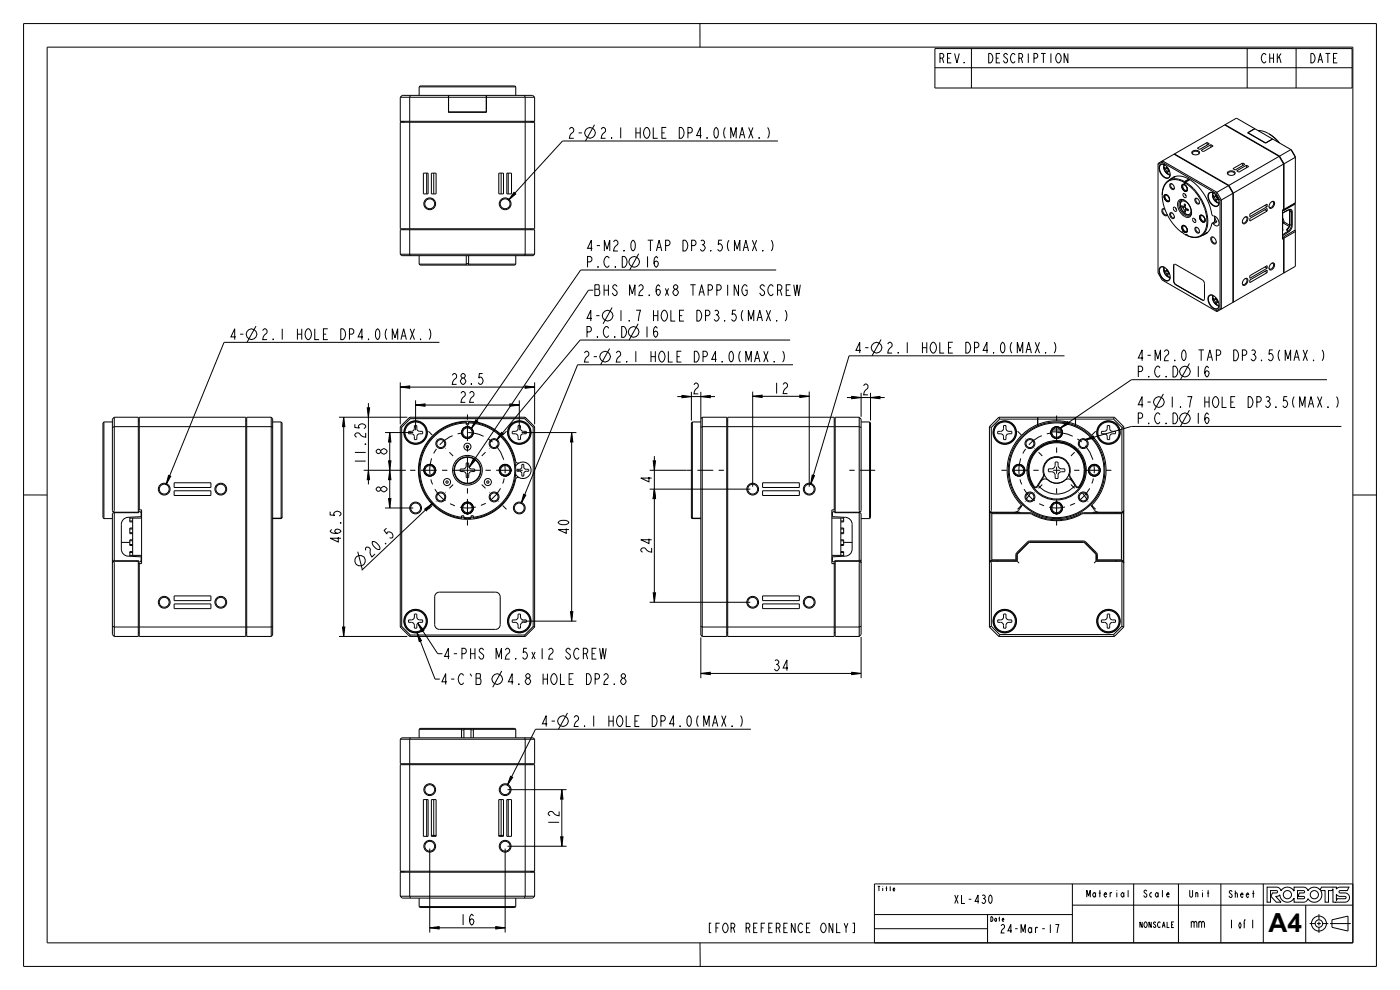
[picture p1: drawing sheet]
<svg xmlns="http://www.w3.org/2000/svg" width="297mm" height="210mm" viewBox="0 0 297 210" stroke-linecap="round" stroke-linejoin="round" font-family="sans-serif">
<g fill="none" stroke="#000" stroke-width=".21">
<path d="M5 5h287v200h-287zM10 10h277v190h-277zM148.5 4.9v5.1M198.3 10.3h88.5v8.4h-88.5zM198.3 14.4h88.5M206.1 10.3v8.4M264.6 10.3v8.4M275 10.3v8.4M84.9 20.6v5.1h28.5v-5.1M84.9 25.9h28.5v22.6h-28.5zM84.9 20.6l.4-.4h9.8v3.6h8.1v-3.6h9.8l.4 .4M84.9 20.6h10.2"/>
<path d="M85 25.7v.2M85 25.8h.7M85.7 25.7v.2M86.9 25.9v22.6M87.1 20.2l-.2 .4v5.1M89.8 36.7h1v4.4h-1zM90.5 36.7v4.4M91.5 36.7h1v4.4h-1zM92 36.7v4.4M95.1 22.9h.1M95.1 22.5h.1M95.1 22h.1"/>
<path d="M95.1 21.9h.1M103.2 23.7v.1M103.2 22.9h.1M103.2 22.5h.1M103.2 22h.1M103.2 21.9h.1M103.2 20.6h10.2M105.8 36.7h1v4.4h-1zM106.3 36.7v4.4M107.5 36.7h1v4.4h-1zM107.8 36.7v4.4M111.2 20.2l.2 .4v5.1"/>
<path d="M111.4 25.9v22.6M112.6 25.8h.7M112.6 25.7v.2M113.3 25.7v.2M126.1 26.5l-1.9 3.4M165 29.9h-45.7l-11.4 12.6M245.7 34.7l16.6-9.6 3.9 2.2-1.5 .9 3.8 2.2 1.5-.9 4 2.3 .8 1.4v23.3l-16.6 9.6-11.7-6.7-.8-1.5zM246.5 34.4l.1-.3 11.6 6.7M246.5 34.4l-.8 .5M246.5 34.4l11.5 6.6M247.1 35l-.7-.2-.4 .4v.7l.3 .9 .6 .6 .6 .3 .5-.1 .2-.6M247.1 35l.8 .8 .3 1.1"/>
<path d="M247.1 35l-.7-.2-.4 .4-.1 .7 .3 .9 .6 .7 .7 .3 .5-.2 .2-.6M248 38.2l.7-.2 .8-.1 1.8 .6M248 38.2l-.6 .5-.5 .7-.3 2M248.2 36.9v.1M248.2 37h.1M248.3 38.1l1-.7a5.1 5.1 0 0 1 4.8 2.1 14.6 14.6 0 0 1 3.1 6.2l.9 .5 .5 1-.1 .5-.3 .2-.4-.1-.4-.3M248.6 39l-.3 .2 .1 .5 .4 .3 .3-.1M248.6 39h.1M248.6 39l.4 .4 .1 .5M248.6 39h-.2l-.2 .1 .1 .7 .5 .4 .2-.1 .1-.2M249.1 32.7l11.5 6.7M249.1 39.8v.1"/>
<path d="M249.2 32.7l11.5 6.6M249.2 37.5l-.2 .1M249.4 37.4l-1.4 .8M251.2 38.7l-1.8-.6h-.8l-.6 .3-.7 .5-.4 .7-.3 1.8M251.2 38.7v.2M251.3 38.5l-.1 .2M251.3 38.8l-.1 .1M251.3 38.6v.2M251.3 38.8l.1 .1M251.3 38.6l.2 .1M251.4 38.8l1.9 1.6a11.4 11.4 0 0 1 2.2 3.8M251.4 38.8v.2l-.2-.1"/>
<path d="M251.5 38.6l1.4 1.1 1.2 1.4 1.1 1.8 .7 1.8 .3 1.7-.1 1.6-.5 1.3-.8 .8M251.5 38.6l-.1 .2M252.2 38l-.9 .5M252.3 38.1l-1 .5M252.4 38.1l-.9 .5M252.9 32.1l.5-.2h.5l.5 .2 .1 .3-.4 .4h-.7l-.5-.3zM254 31.4l2.1-1.2 .5 .3-2.1 1.2zM254.2 32.7l.2-.2-.1-.2-.7-.2-.6 .2v.2l.1 .2M254.8 31.9l2.1-1.2 .5 .3-2.1 1.2zM256.1 30.2v.6M256.9 30.7v.5M259.8 26.5l11.6 6.7"/>
<path d="M259.9 26.4l11.6 6.7M260.5 36.5l.4-.2h.6l.4 .2 .1 .3-.4 .3-.7 .1-.5-.3zM260.6 39.4l-2.4 1.4M260.6 39.4l1 1.6M260.7 39.3l.9 1.7M261.6 35.8l2-1.2 .5 .3-2.1 1.2zM261.8 37.1l.1-.2-.1-.3-.6-.2-.6 .3-.1 .2 .2 .2M262.4 36.2l2-1.2 .5 .3-2.1 1.2zM263.6 34.6v.5M264.4 35v.6M264.7 28.1v.1M268.5 30.3h.1"/>
<path d="M271.4 33.2l-10.7 6.1M271.4 33.2l.9 1.6M271.5 33.1l2.4-1.4 .9 1.7-2.4 1.3M271.5 33.1l.9 1.6M272.3 34.8l-10.7 6.2M272.3 34.8v9.6l-.2 .1v6.3l.2-.2M272.4 34.7v9.7M84.9 53.9v-5.2h28.5v5.2M84.9 53.9l.3 .3h27.9l.3-.3M84.9 53.9h28.5M85.7 48.5v.2M86.9 48.7v5.2l.1 .3"/>
<path d="M88.9 56l.2 .2h20.1l.2-.2M88.9 56h10M88.9 54.2v1.8M98.9 54.2v2M98.9 55.9h.5M99.4 54.2v2M99.4 56h10M109 40.8l.4 .3-1.5 1.4zM109.4 54.2v1.8M111.4 48.7v5.2l-.1 .3M112.6 48.5v.2M135.5 53.8l-1.9 3.5"/>
<path d="M164.7 57.3h-41.5l-23.2 33.5M246.6 41.4a10.6 10.6 0 0 0 4.1 7.9M247.1 56.7l-.7-.1-.4 .4v.7l.3 .8 .6 .7 .6 .3 .5-.1 .2-.6M247.1 56.7h.1M247.1 56.7l-.7-.1-.4 .3-.1 .8 .3 .8 .6 .8 .7 .3 .5-.2 .2-.6M247.1 44.4l-.4 .1 .1 .6 .4 .5 .4-.1M247.1 56.7v.1M247.1 56.8l.8 .8 .3 1.1M247.1 44.4l-.3-.1-.2 .1v.7l.5 .6 .3 .1 .2-.3M248.2 58.7v.1M248.6 45.2l-.3 .2 .2 .5 .3 .3 .3-.2M248.6 45.2h.1"/>
<path d="M248.6 45.2l.4 .3 .1 .5M248.6 45.2l-.2-.1-.2 .2 .1 .6 .5 .5 .2-.1 .1-.3M249 59.6l.1 .5 .3 .3M249 56.4v3.2M249 44h.2l.3 .2v.6l-.5-.2zM249 59.6l.2 .4 .3 .4M249 56.4h.1M249 59.6h.1M249.1 56.1l-.1 .3M249.1 56.1h.3l5.9 3.4 .2 .6v3.3l-.1 .3M249.1 56.1h.1M249.1 46h.1"/>
<path d="M249.4 44.1l.2 .3M250.9 49.3v.2l.8 .4M250.9 49.3h-.2M250.9 49.3l-.2-.2v.2M251 41.1h.3l.2 .2 .1 .6-.5-.2zM251.3 42.5h.1M251.3 42.5l-.7-.1-.4 .5-.1 .8 .4 1 .6 .8 .8 .3 .6-.1 .3-.6M251.3 42.5l1.1 1.1 .4 1.5M251.3 42.5l-.8-.2-.6 .5-.1 .9 .5 1.1 .7 .9 .9 .4 .6-.2 .3-.8M251.5 41.2l.1 .3M251.7 49.9h.1M251.7 49.9v-.2l.2 .3"/>
<path d="M251.9 50h.1M251.9 49.8l-.2 .1M252 50l1.5 .4 1.3-.3M252.8 45v.1M253.1 46.3h.2l.3 .3v.6l-.5-.3zM253.5 46.5l.2 .3M254 42.1l-.3 .2 .1 .5 .4 .3 .3-.2M254 42.1h.1M254 48.3l-.3 .1 .1 .5 .4 .4 .3-.2M254 48.3h.1M254 42.1l.3 .4 .2 .5M254 42.1l-.3-.1-.2 .2 .1 .7 .6 .4 .2-.1 .1-.2"/>
<path d="M254 48.3l.3 .3 .2 .5M254 48.3l-.3-.1-.2 .1 .1 .7 .6 .5 .2-.1 .1-.3M254.5 49.1h.1M254.5 42.9h.1M255.5 44.2h.1M255.6 44.2v.3M255.6 44.5h.1M255.6 44.5l.3 1.3 .1 1.3-.1 1.1-.4 1-.7 .7-.8 .4h-.9l-1.1-.3M256.1 49.4l-.3 .1M256.2 49.2l-1.4 .9M257.1 47.4l-.7 1.7-.6 .5-.7 .3M257.1 47.4l.3 .1"/>
<path d="M257.4 40.9l-.6-.1-.4 .4v.7l.3 .8 .6 .7 .6 .3 .5-.1 .2-.6M257.4 40.9l.1 .1M257.4 50.3l.4 .5 .2 .6M257.4 50.3h-.3l-.2 .1 .1 .8 .6 .6 .3-.1 .1-.3M257.4 40.9l-.6-.1-.5 .3v.8l.3 .9 .6 .7 .7 .3 .5-.2 .2-.6M257.5 50.3l-.4 .2 .1 .7 .5 .4 .3-.3M257.5 41l.8 .8 .3 1.2M258 41l.8 1.5M258.2 47.1l-.5-1.2-.1 1.2M258.2 47.1l-.3-.2-.8 .5M258.2 47.1l-.8 .4M258.2 40.8l-.2 .2"/>
<path d="M258.2 40.8l.9 1.6M258.6 43h.1M258.8 42.5v23M259.1 42.4v23.2l-.3-.1M259.1 42.4l-.3 .1M261.6 41l-2.5 1.4M261.6 41v23.1M263.9 46.2l.6-.2 .2 .4-.3 .8-.5 .3-.3-.2v-.3zM263.9 59.3l.6-.3 .2 .5-.3 .7-.5 .3-.3-.1v-.3zM264.2 46.1h-.1M264.2 46.1h.1M264.2 46l.3 .3-.1 .6-.5 .4-.3-.3"/>
<path d="M264.2 59.1l.3 .2-.1 .7-.5 .4-.3-.3M264.2 59.1h-.1M265.1 45.4l3.7-2.1v.5l-3.7 2.2zM265.1 46.3l3.7-2.1v.6l-3.7 2.1zM265.1 58.5l3.7-2.1v.5l-3.7 2.1zM265.1 59.4l3.7-2.1v.5l-3.7 2.2zM268.3 57.6l.5 .2M268.3 56.6l.5 .3M268.3 44.5l.5 .3M268.3 43.6l.5 .2M269.6 42.9l.6-.2 .2 .5-.3 .7-.6 .3-.2-.1-.1-.4zM269.8 55.8l-.4 .5-.2 .6"/>
<path d="M269.8 55.8h.3l.2 .1-.1 .9-.6 .5-.3-.1-.1-.3M269.8 42.8l.4 .2-.2 .6-.5 .4-.3-.2M269.8 55.9l.4 .1-.2 .7-.5 .4-.3-.3M269.8 55.9h.1M269.8 42.8h.1M272.1 50.5l.2 .1M272.1 44.5l.1 .1M272.1 47.3h.1M272.1 45.2v3.6M272.1 46.3h.1M272.1 48.7v.3M272.1 47.4h.1"/>
<path d="M272.1 46.3l.3 .8M272.2 44.5h.1M272.2 44.6l-.1 .2M272.2 47.3l-.1 .1M272.2 47.3l1.3 .7M272.3 44.5l-.1 .1M272.3 50.6v7.3M272.3 50.3l.1 .2M272.3 44.5h.1M272.4 47.1h-.3l.1 .2M272.4 47.1l-.2 .2M272.4 47.1l1.2 .7"/>
<path d="M272.4 44.4l-.1 .1M272.4 50.5v7.4M273 48.8l.3 .2M273.3 48.5l-.3 .3M273.3 48.5h.1M273.3 49l.1 .2M273.3 49l-1.2 .8M273.3 48.3l-.3 .5M273.3 48.3v.1M273.3 44.6l-1.2 .6M273.4 44.5l-.1 .1M273.4 44.5h.5l.2 .5"/>
<path d="M273.4 44.5l-1.3 .7M273.4 49.2l-1.3 .8M273.4 48.3h-.1M273.4 44.5h.4l.2 .5M273.6 47.6l-.3 .9M273.6 44.7l-.1-.2 .1 .3M273.6 47.6h.1M273.6 44.7v.1M273.6 44.7v2.9M273.6 47.6l-.2 .7-.4 .5M273.6 47.6l.4 .2M273.6 44.8l.4 .2"/>
<path d="M273.6 44.8v2.8M274 47.8l-.2 .7-.5 .5M274 45h.1M274 47.8h.1M274 45v2.8M274.1 47.8l-.2 .8-.5 .6M274.1 45v2.8M274.7 43.1l.1 .1M274.8 43.3l-2.5 1.4v-.2M274.8 48.8h.1M274.8 48.8l-2.5 1.4v.2h-.2M274.8 43l-2.4 1.4"/>
<path d="M274.8 43.1l-2.4 1.4M274.8 49.1l-2.4 1.4M54.3 69.2l-1.9 3.4M93.2 72.6h-45.7l-12.3 30.2M125.8 61.6h-1l-25.3 37.5M129.3 73.9l-1.9 3.5M129.9 65.2l-2 3.5M135.4 68.7l-1.9 3.4M166.6 65.8a2.04 2.04 0 0 1 0 2.3M167.6 72.1h-44.5l-17.8 21.3M168.2 77.4h-45.7l-11.9 29.4M186.9 72l-1.9 3.5"/>
<path d="M225.8 75.5h-45.7l-8.1 27.2M249.4 60.4l5.6 3.3M249.5 60.4l5.6 3.2M249.5 60.4h-.1M252.3 77.1l-1.9 3.4M255 63.7h.4M255.1 63.6l.3 .1M255.1 63.6l-.1 .1M257.4 62.7l-.6-.1-.4 .4v.7l.3 .8 .6 .7 .6 .3 .5-.2 .2-.5M257.4 62.7l.8 .8 .4 1.2M257.4 62.7l-.6-.1-.5 .3v.8l.3 .8 .6 .8 .7 .3 .5-.2 .2-.6M258.6 64.7h.1"/>
<path d="M258.6 64.7v.1M258.8 65.5l-.8 .5M24.2 88.5l-.4 .4 .1 19.5 .3 .3h5.2M24.2 88.5v19.8l-.2 .3M24.2 88.5h5.1v20.2M29.3 90.5h-5.1l-.4 .2M29.3 89.3h.2M29.5 90.5h22.6M52.1 89.3h.2M52.3 90.5h5.2l.3 .1M57.5 88.5h-5.2v46.5h5.2M57.5 88.5v46.5"/>
<path d="M57.5 88.5l.3 .3v45.9l-.3 .3M57.8 89.5h1.8M59.6 89.5l.2 .2v20.1M59.6 89.5v20.5M71.9 88.5h14.5M72.9 88.5l.3 2h-.5zM72.9 88.5v46.5M77.2 99.8h8.9M77.9 86.5h.5l-.2 2zM78.2 99.8l.2 2h-.5zM78.2 85.5v17.3M81.7 91.8h6"/>
<path d="M82.4 97.8h.5l-.2 2zM82.7 91.8l.2 2h-.5zM82.7 99.8l.2 2h-.5zM82.7 91.8v16M84.9 82.1l2-.2v.5zM84.9 81.1v8.9M84.9 90.5v42.5M84.9 90.5l.3 .1M84.9 82.1h28.5M85.2 90.6v42.3M86.9 88.5l-2 2M86.9 88.5l.1 .3"/>
<path d="M86.9 88.5h24.5M87 88.8l-1.8 1.8M87 88.8h24.3M88.2 85.9l2-.2v.5zM88.2 84.9v6.4M88.2 85.9h22M91.6 92.8a10.2 10.2 0 0 1 7.3-3.3v.6h.5v-.6a10.3 10.3 0 0 1 10 9.8 10.3 10.3 0 0 1-9 10.6v-.5h-.5v.6h-.7h-.8v-.6h-.5v.5a10.2 10.2 0 0 1-6.3-17.1zM98.9 89.7a10 10 0 0 0-9.8 9.8 10 10 0 0 0 9.3 10.2M98.9 89.8h.5M99.4 89.7a10 10 0 0 1 9.8 9.8 10 10 0 0 1-9.3 10.2M100.4 97.3l.4 .3-1.3 1.5zM100.9 89l.5 .3-1.4 1.5z"/>
<path d="M106.4 91.7l.4 .3-1.5 1.4zM108.2 85.7l2 .2-2 .3zM109.4 98.9a1.75 1.75 0 0 1 2.6-.5 1.75 1.75 0 0 1 0 2.7 1.75 1.75 0 0 1-2.6-.5M110.1 98.2l-.6-.1a10.4 10.4 0 0 0-12.6-8.6 10.4 10.4 0 0 0-7.7 13.2 10.4 10.4 0 0 0 13.7 6.8 10.8 10.8 0 0 0 6.6-8.1l.6-.1M110.2 84.9v6.4M110.7 91.8h11.6M111.3 88.8l1.8 1.8M111.4 81.9l2 .2-2 .3zM111.4 88.5l-.1 .3M111.4 88.5l2 2M113.1 90.6v42.3M113.4 90.5l-.3 .1"/>
<path d="M113.4 81.1v8.9M113.4 90.5v42.5M121.3 91.8l.2 2h-.5zM121.3 91.8v40M137.8 99.8h7.8M138.6 97.8h.5l-.3 2zM138.8 96.8v31M143.7 84.1h8M144.7 83.9l2 .2-2 .3zM146.7 83.1v6.1M146.9 89.5l-.2 .2v20.1M146.9 89.5v20.5"/>
<path d="M146.9 89.5h1.8M148.7 84.1l2-.2v.5zM148.7 83.1v51.6l.3 .3M149 88.5h5.2v46.5h-5.2M149 88.5l-.3 .3M149 88.5v46.5M154.2 90.5h-5.2l-.3 .1M154.2 89.3h.2M154.4 90.5h22.6M159.7 84.1l2-.3v.5zM159.7 83.1v20.2M159.7 84.1h12"/>
<path d="M169.7 83.8l2 .3-2 .2zM171.7 83.1v20.2M177 89.3h.2M177.2 90.5h5.1l.4 .2M179.7 84.3h8M180.7 84.1l2 .2-2 .3zM182.3 88.5l.4 .4v19.4l-.4 .4h-5.2M182.3 88.5v19.8l.2 .3M182.3 88.5h-5.1v20.2M182.7 83.3v5.1M184.7 84.3l2-.2v.5zM184.7 83.3v5.9"/>
<path d="M209.9 90.5v42.5M209.9 90.5l.4 .2M210.3 90.7v17.6l-.2 .3M211.9 88.5h8.3l-.1 1.8M211.9 88.5l-2 2M211.9 88.5l.2 .4M212.1 88.9l-1.8 1.8M212.1 88.9h8M220.1 90.1a10.6 10.6 0 0 0-3.5 17v.5M220.1 90.2h.1M220.1 90h.1M220.1 89.6h.1"/>
<path d="M220.1 95.3a5.9 5.9 0 0 1 8.1 .1 5.9 5.9 0 0 1 .6 8l-.6-.2-1.3-1.9-.1-.6a2.79 2.79 0 0 0-2.6-3.7 2.79 2.79 0 0 0-2.7 3.7l-.1 .6-1.3 1.9-.6 .2a5.8 5.8 0 0 1 .6-8.1zM220.2 95.4a5.8 5.8 0 0 1 7.9 0 5.8 5.8 0 0 1 .7 7.9l-.5-.1-1.3-2.2a3.4 3.4 0 0 0-1.2-3.6 2.93 2.93 0 0 0-3.4 .1 2.93 2.93 0 0 0-1 3.2l-1.4 2.5-.5 .1a5.8 5.8 0 0 1 .7-7.9zM223.2 91.6h1.9M225 90.8l1.5-1.3 .3 .4zM228.2 90.2h.1M228.2 90h.1M228.2 89.6h.1M228.2 90.1a10.6 10.6 0 0 1 3.5 17l.1 .5M228.2 88.9h8M230.1 93.3l1.9-.8 .1 .5zM236.2 88.9l1.8 1.8M236.4 88.5h-8.2v1.8"/>
<path d="M236.4 88.5l-.2 .4M236.4 88.5l2 2M238 90.7v17.6l.2 .3M238.4 90.5l-.4 .2M238.4 90.5v42.5M246.8 83.6l-1.9 3.4M252.3 87l-1.9 3.5M281.5 80.5h-41.5l-15 10.3M283.5 84.1a2.05 2.05 0 0 1 0 2.3M284.6 90.5h-44.6l-9.9 2.8M5 105h5M23.8 118.8l.2 .2h5.4v.3l.5-.3v-.9l-2.7-.1a1.5 1.5 0 0 1-1.5-1.5v-5.3a1.5 1.5 0 0 1 1.5-1.5l2.7-.1v-.8l-.5-.3v.3h-5.4l-.2 .2v25.6l.4 .4"/>
<path d="M24 119.1l.2 .4v15.5M24.2 108.8v10.2M25.7 115.1h1.8M27.5 117.8h2.5M27.5 117.2h.6M27.5 115.5h.6M27.5 114.7h.6M27.5 113h.6M27.5 112.2h.6M27.5 109.7v1h.6M27.5 110.5h.6M27.5 109.9h2.5"/>
<path d="M28.1 117h-.6v1M28.1 114.5h-.6v1.2h.6M28.1 112h-.6v1.2h.6M28.1 109.9v7.9M28.3 108.7v.1M28.9 119v.1M29.3 119.1v15.9h-5.1M29.3 108.2h.7v11.4h-.7M29.4 119.1h-5.2l-.4 .4M29.5 108.2v-19.7h22.6v46.5h-22.6v-15.4M29.8 119.1h.2M29.8 108.7h.2"/>
<path d="M29.9 118.6h.1M29.9 109.1h.1M35.8 100.8l.4 .2-1 1.8zM36.9 104.1h7.8v1h-7.8zM36.9 102.4h7.8v1h-7.8zM57.8 110h1.8M57.8 109.9h1.8M59.7 110h-.1M59.8 109.7l-.2 .2M59.8 109.8l-.1 .2M59.8 109.8l-.2 .2M75.9 117l1 3.8"/>
<path d="M81.7 107.8h6M82.4 105.8h.5l-.2 2zM90.1 108l1.6-1.2-1.3 1.6zM91.7 106.8l-15 14.2M98.4 109.8h1.5M111.1 104.8l.4 .2-.9 1.8zM137.8 103.8h21.4M138.8 103.8l.3 2h-.5zM146.7 109.7l.2 .2M146.7 109.8l.2 .2M146.9 110h.1M146.9 110h1.8"/>
<path d="M146.9 109.9h1.8M161.8 102.4h7.8v1h-7.8zM161.8 104.1h7.8v1h-7.8zM172.3 100.8l.5 .1-.8 1.8zM176.5 119.1h.2M176.5 118.6h.1M176.5 117.8h2.5M176.5 109.9h2.5M176.5 109.1h.1M176.5 108.7h.2M177 108.2v-19.7h-22.6v46.5h22.6v-15.4M177.1 119.1h5.2l.4 .4"/>
<path d="M177.2 119.1v15.9h5.1M177.2 108.2h-.7v11.4h.7M177.6 119v.1M178.2 108.7v.1M178.4 117.2h.6M178.4 117h.6v1M178.4 114.5h.6v1.2h-.6M178.4 115.5h.6M178.4 114.7h.6M178.4 112h.6v1.2h-.6M178.4 113h.6M178.4 112.2h.6"/>
<path d="M178.4 110.5h.6M178.4 109.9v7.9M179 115.1h1.8M179 109.7v1h-.6M182.3 108.8v10.2M182.5 119.1l-.2 .4v15.5M182.7 118.8l-.2 .2h-5.4v.3l-.5-.3v-.9l2.8-.1a1.5 1.5 0 0 0 1.4-1.5v-5.3a1.5 1.5 0 0 0-1.4-1.5l-2.8-.1v-.8l.5-.3v.3h5.4l.2 .2v25.6l-.4 .4M209.9 108.3l.1 .2 .3 .2 6.1 .1M210 108.8h8.5a15.2 15.2 0 0 0 6.1 1.4 16.5 16.5 0 0 0 5.2-1.4h8.5M210 108.5v10.7M210 119.2l-.1 .3M210.1 119.1l.2 .4v13.3"/>
<path d="M210.2 108.8l.2 .2M210.4 109h8.1a11.5 11.5 0 0 0 11.3 0h8.1M210.4 109v9.8M210.4 118.8h5.1M210.4 118.8l-.2 .2M211.5 108.7v.1M211.5 119v.1M211.6 108.7v.1M211.6 119v.1M215.3 108.7v.1M215.3 119v.1M215.5 118.8l.1-1.4 2.4-2.5 .4-.1h11.6l2.7 2.6 .1 1.4"/>
<path d="M215.5 118.8l.1 .1M215.8 119.1h-5.5l-.3 .1M215.8 119.1v-1.5l2.6-2.5h11.6l2.5 2.5v1.5M215.8 119.1l.4 .4M215.8 117.4l-.1 .2M215.8 117.4l2.3-2.3 .3-.1h11.5l.3 .1 2.3 2.3M215.8 117.4l-.1 1.4-.2 .2h-5.5M216.4 116.8v.2M216.9 107l-1 1.5-.6 .2M218.6 104.6l-.8 1.2M220.3 103a5 5 0 0 0 7.7 0M225.9 101.9a2.86 2.86 0 0 1-3.8-.2l-.3-.1a1 1 0 0 0-.9 .5"/>
<path d="M225.9 101.8a1 1 0 0 1 1.5 .3M229.7 104.6l.8 1.2M231.4 107l1 1.5 .6 .2M231.9 116.8v.2M232.5 117.4l.1 1.4 .2 .2h5.5M232.5 119.1h5.5l.4 .4M232.5 119.1l-.4 .4M232.5 117.4l.1 .2M232.8 118.8h5.1M232.8 118.8l-.1 .1M233 108.7v.1M233 119v.1"/>
<path d="M236.7 108.7v.1M236.7 119v.1M236.8 108.7v.1M236.8 119v.1M237.9 118.8l.2 .2M237.9 109v9.8M238.1 108.8l-.2 .2M238.2 119.1l-.2 .4v13.3M238.3 108.5v10.7M238.4 108.3l-.4 .4-6.1 .1M292 105h-5M23.8 132.8l.4 .2h5.1"/>
<path d="M29.3 134.2h.2M29.5 133h22.6M36.9 128.1h7.8v1h-7.8zM36.9 126.4h7.8v1h-7.8zM52.1 134.2h.2M57.8 132.9l-.3 .1h-5.2M71.9 135h14.5M72.7 133h.5l-.3 2zM84.9 133l2 2M85.2 132.9l1.8 1.8M85.2 132.9l-.3 .1M86.9 135h24.5"/>
<path d="M87 134.7h24.3M87 134.7l-.1 .3M88.5 134.1l.9 1.8-.5 .2zM88.5 134.1l3.8 10h1M88.6 132.2l1.3 1.5-.4 .3zM88.6 132.2l4.3 6.5h1M92.5 125.9l.7-.3h11.9a1 1 0 0 1 1 1v5.9a1 1 0 0 1-1 1h-11.9a1 1 0 0 1-1-1v-5.9zM110.7 131.8h11.6M111.3 134.7l.1 .3M113.1 132.9l.3 .1M113.1 132.9l-1.8 1.8M113.4 133l-2 2"/>
<path d="M121 129.8h.5l-.2 2zM137.8 127.8h21.4M138.6 125.8h.5l-.3 2zM148.7 132.9l.3 .1h5.2M148.7 135.2v8.7M154.2 134.2h.2M154.4 133h22.6M161.8 128.1h7.8v1h-7.8zM161.8 126.4h7.8v1h-7.8zM177 134.2h.2M182.7 132.8l-.4 .2h-5.1M182.7 135.1v8.8"/>
<path d="M209.9 133l2 2M210.3 132.8l1.8 1.8M210.3 132.8l-.4 .2M211.9 135h24.5M212.1 134.6h24.1M212.1 134.6l-.2 .4M236.2 134.6l.2 .4M238 132.8l.4 .2M238 132.8l-1.8 1.8M238.4 133l-2 2M84.9 156.8v5.2h28.5v-5.2M84.9 156.8l.3-.3h27.9l.3 .3"/>
<path d="M84.9 156.8h28.5M87 156.5l-.1 .3v5.2M88.9 154.7v1.8M88.9 154.7l.2-.2h20.1l.2 .2M88.9 154.7h9M97.9 154.5v2M97.9 154.8h.5M98.4 154.5v2M98.4 154.7h1.5M99.9 154.5v2M99.9 154.8h.5M100.4 154.5v2"/>
<path d="M100.4 154.7h9M106.4 142.3l-1.9 3.5M109.4 154.7v1.8M111.3 156.5l.1 .3v5.2M120.4 151.2l-1.9 3.5M131.9 144.1l.2-.2a.67 .67 0 0 1 .7 .6 .67 .67 0 0 1-.7 .7l-.2-.2a.6 .6 0 0 1 0-.9zM132.1 143.9l-.3-.4a.53 .53 0 0 1 .6-.6l.3 .4-.3 .6M148.7 142.9l2-.3v.5zM148.7 142.9h34M159.3 154.7h-45.7l-6 11.9M180.7 142.6l2 .3-2 .2zM84.9 162.2h28.5v22.6h-28.5z"/>
<path d="M85.7 162v.2M86.9 162.2v22.6M89.8 169.6h1v7.8h-1zM90.5 169.6v7.8M91.5 169.6h1v7.8h-1zM92 169.6v7.8M105.8 169.6h1v7.8h-1zM106.3 169.6v7.8M107.5 169.6h1v7.8h-1zM107.7 179.5h12.5M107.7 167.5h12.5M107.8 169.6v7.8"/>
<path d="M108.3 164.7l.5 .2-1.2 1.7zM111.4 162.2v22.6M112.6 162v.2M118.9 177.5h.5l-.2 2zM119.2 167.5l.2 2h-.5zM119.2 167.5v12M84.9 190.1v-5.1h28.5v5.1M84.9 190.1l.4 .4h27.7l.4-.4M84.9 190.1h28.5M85 184.8v.2M85 184.9h.7M85.7 184.8v.2"/>
<path d="M86.9 185v5.1l.2 .4M91.2 196.8l2-.2v.5zM91.2 196.8h16M91.2 180v17.8M105.2 196.6l2 .2-2 .3zM107.2 180v17.8M111.4 185v5.1l-.2 .4M112.6 184.8v.2M112.6 184.9h.7M113.3 184.8v.2M185.5 197h24M185.5 194h42"/>
<path d="M189.5 188.6h.3l-.1-.2-.2 .4 .2 .2 .1-.1M209.5 194v6M227.5 192h59.5M227.5 187.5v12.5M239.3 188.8v1.5M240.5 187.5v12.5M250 187.5v12.5M259 187.5v12.5M268 187.5v12.5M268.8 188.2h2.2l.5 .3 .2 .4a1.6 1.6 0 0 1 2.8 .1v-.8h2.3l.4 .3 .3 .4a1.6 1.6 0 0 1 2.6-.1l.2-.6h3.2v.4l.6-.4h2.1l-.4 .7h-1.5a.25 .25 0 0 0-.2 .3 .25 .25 0 0 0 .2 .2h1a.98 .98 0 0 1 1 1 .98 .98 0 0 1-1 1h-2.5v-2.9l-.2 .4h-.8v2.5h-.7v-2.5h-.9a1.6 1.6 0 0 1-.5 2.2 1.6 1.6 0 0 1-2.2-.5l-.3 .5-.4 .2-2.3 .1v-.9a1.6 1.6 0 0 1-1.8 .8 1.6 1.6 0 0 1-1.2-1.5l-.4 .3h-.5l1.2 1.3h-1l-1.2-1.3 .3-.7h.9a.25 .25 0 0 0 .2-.2 .25 .25 0 0 0-.2-.3h-1.3v2.5h-.7zM275.3 188.9l1.4 .1-.1 .4h-.9l-.4 .7 1.3 .1 .2 .1-.1 .3h-1.4zM277 192v8"/>
<path d="M277.8 195.9h1.2M279.4 195.9h.8M279.8 193.9v1.2M279.8 195.5v.8M279.8 196.7v1.2M280.6 195.9h1.2M282.2 195.9h4.4M282.6 195.1l3.4-.8v3.2l-3.4-.8zM283.5 189.7l.6 .4 1.3 .1 .1 .3-.2 .1h-1.6l-.2 .4zM287 187.5h-101.5v12.5M148.5 200v5"/>
<circle cx="125.1" cy="28.2" r="1.13"/>
<circle cx="91.2" cy="43.2" r="1.25"/>
<circle cx="91.2" cy="43.2" r="1.05"/>
<circle cx="107.2" cy="43.2" r="1.25"/>
<circle cx="107.2" cy="43.2" r="1.05"/>
<circle cx="134.5" cy="55.5" r="1.13"/>
<circle cx="53.3" cy="70.9" r="1.13"/>
<circle cx="128.3" cy="75.7" r="1.13"/>
<circle cx="128.9" cy="67" r="1.13"/>
<circle cx="134.4" cy="70.4" r="1.13"/>
<circle cx="185.9" cy="73.8" r="1.13"/>
<circle cx="251.4" cy="78.8" r="1.13"/>
<circle cx="88.2" cy="91.8" r="2.5"/>
<circle cx="88.2" cy="91.8" r="2.4"/>
<circle cx="93.5" cy="94.1" r="1.05"/>
<circle cx="93.5" cy="94.1" r=".85"/>
<circle cx="99.2" cy="99.8" r="3.2"/>
<circle cx="99.2" cy="99.8" r="2.85"/>
<circle cx="99.2" cy="94.8" r=".75"/>
<circle cx="99.2" cy="94.8" r=".25"/>
<circle cx="104.8" cy="94.1" r="1.05"/>
<circle cx="104.8" cy="94.1" r=".85"/>
<circle cx="110.2" cy="91.8" r="2.5"/>
<circle cx="110.2" cy="91.8" r="2.4"/>
<circle cx="213.2" cy="91.8" r="2.5"/>
<circle cx="213.2" cy="91.8" r="2.4"/>
<circle cx="218.5" cy="94.1" r="1.05"/>
<circle cx="218.5" cy="94.1" r=".85"/>
<circle cx="224.2" cy="99.8" r="6.3"/>
<circle cx="224.2" cy="99.8" r="6.1"/>
<circle cx="229.8" cy="94.1" r="1.05"/>
<circle cx="229.8" cy="94.1" r=".85"/>
<circle cx="235.2" cy="91.8" r="2.5"/>
<circle cx="235.2" cy="91.8" r="2.4"/>
<circle cx="245.8" cy="85.3" r="1.13"/>
<circle cx="251.3" cy="88.7" r="1.13"/>
<circle cx="34.8" cy="103.8" r="1.25"/>
<circle cx="34.8" cy="103.8" r="1.05"/>
<circle cx="46.8" cy="103.8" r="1.25"/>
<circle cx="46.8" cy="103.8" r="1.05"/>
<circle cx="76.4" cy="118.9" r="1.13"/>
<circle cx="88.2" cy="107.8" r="1.25"/>
<circle cx="88.2" cy="107.8" r="1.05"/>
<circle cx="93.5" cy="105.4" r="1.05"/>
<circle cx="93.5" cy="105.4" r=".85"/>
<circle cx="94.8" cy="102.3" r=".75"/>
<circle cx="94.8" cy="102.3" r=".25"/>
<circle cx="103.5" cy="102.3" r=".75"/>
<circle cx="103.5" cy="102.3" r=".25"/>
<circle cx="104.8" cy="105.4" r="1.05"/>
<circle cx="104.8" cy="105.4" r=".85"/>
<circle cx="110.2" cy="107.8" r="1.25"/>
<circle cx="110.2" cy="107.8" r="1.05"/>
<circle cx="159.7" cy="103.8" r="1.25"/>
<circle cx="159.7" cy="103.8" r="1.05"/>
<circle cx="171.7" cy="103.8" r="1.25"/>
<circle cx="171.7" cy="103.8" r="1.05"/>
<circle cx="218.5" cy="105.4" r="1.05"/>
<circle cx="218.5" cy="105.4" r=".85"/>
<circle cx="229.8" cy="105.4" r="1.05"/>
<circle cx="229.8" cy="105.4" r=".85"/>
<circle cx="34.8" cy="127.8" r="1.25"/>
<circle cx="34.8" cy="127.8" r="1.05"/>
<circle cx="46.8" cy="127.8" r="1.25"/>
<circle cx="46.8" cy="127.8" r="1.05"/>
<circle cx="88.2" cy="131.8" r="2.5"/>
<circle cx="88.2" cy="131.8" r="2.4"/>
<circle cx="110.2" cy="131.8" r="2.5"/>
<circle cx="110.2" cy="131.8" r="2.4"/>
<circle cx="159.7" cy="127.8" r="1.25"/>
<circle cx="159.7" cy="127.8" r="1.05"/>
<circle cx="171.7" cy="127.8" r="1.25"/>
<circle cx="171.7" cy="127.8" r="1.05"/>
<circle cx="213.2" cy="131.8" r="2.5"/>
<circle cx="213.2" cy="131.8" r="2.4"/>
<circle cx="235.2" cy="131.8" r="2.5"/>
<circle cx="235.2" cy="131.8" r="2.4"/>
<circle cx="105.5" cy="144.1" r="1.13"/>
<circle cx="119.4" cy="153" r="1.13"/>
<circle cx="91.2" cy="179.5" r="1.25"/>
<circle cx="91.2" cy="167.5" r="1.25"/>
<circle cx="91.2" cy="167.5" r="1.05"/>
<circle cx="91.2" cy="179.5" r="1.05"/>
<circle cx="107.2" cy="179.5" r="1.25"/>
<circle cx="107.2" cy="167.5" r="1.25"/>
<circle cx="107.2" cy="167.5" r="1.05"/>
<circle cx="107.2" cy="179.5" r="1.05"/>
<circle cx="273.1" cy="189.8" r=".87"/>
<circle cx="278.8" cy="189.8" r=".87"/>
<circle cx="279.8" cy="195.9" r="1.59"/>
<circle cx="279.8" cy="195.9" r=".79"/>
</g>
<g fill="#000">
<path d="M109 40.8l.4 .3-1.5 1.4zM72.9 88.5l.3 2h-.5zM77.9 86.5h.5l-.2 2zM78.2 99.8l.2 2h-.5zM82.4 97.8h.5l-.2 2zM82.7 91.8l.2 2h-.5zM82.7 99.8l.2 2h-.5zM84.9 82.1l2-.2v.5zM88.2 85.9l2-.2v.5zM100.4 97.3l.4 .3-1.3 1.5zM100.9 89l.5 .3-1.4 1.5zM106.4 91.7l.4 .3-1.5 1.4z"/>
<path d="M108.2 85.7l2 .2-2 .3zM111.4 81.9l2 .2-2 .3zM121.3 91.8l.2 2h-.5zM138.6 97.8h.5l-.3 2zM144.7 83.9l2 .2-2 .3zM148.7 84.1l2-.2v.5zM159.7 84.1l2-.3v.5zM169.7 83.8l2 .3-2 .2zM180.7 84.1l2 .2-2 .3zM184.7 84.3l2-.2v.5zM225 90.8l1.5-1.3 .3 .4zM230.1 93.3l1.9-.8 .1 .5z"/>
<path d="M35.8 100.8l.4 .2-1 1.8zM82.4 105.8h.5l-.2 2zM90.1 108l1.6-1.2-1.3 1.6zM111.1 104.8l.4 .2-.9 1.8zM138.8 103.8l.3 2h-.5zM172.3 100.8l.5 .1-.8 1.8zM72.7 133h.5l-.3 2zM88.5 134.1l.9 1.8-.5 .2zM88.6 132.2l1.3 1.5-.4 .3zM121 129.8h.5l-.2 2zM138.6 125.8h.5l-.3 2zM148.7 142.9l2-.3v.5z"/>
<path d="M180.7 142.6l2 .3-2 .2zM108.3 164.7l.5 .2-1.2 1.7zM119.2 167.5l.2 2h-.5zM118.9 177.5h.5l-.2 2zM91.2 196.8l2-.2v.5zM105.2 196.6l2 .2-2 .3z"/>
</g>
<!-- layer: 02___PRT_ALL_AXES -->
<g fill="none" stroke="#000" stroke-width=".21" stroke-dasharray="1.1 1.1 3.4 1.1" stroke-linecap="butt">
<path d="M87 99.8h11.7M90.9 91.5l1.7 1.6M96.1 96.7l-1.6-1.6M99.2 87.9v11.4M102.2 96.7l1.7-1.6M107.2 99.8a8 8 0 0 0-11.7-7.1 8 8 0 0 0-.9 13.6 8 8 0 0 0 12.5-5.5l.1-1M107.4 91.5l-1.6 1.6M110.9 99.8h-11.2M145.7 99.8h8.5M180.2 99.8h5.5M212.4 99.8h8M215.9 91.5l1.6 1.6"/>
<path d="M221.1 96.7l-1.7-1.6M224.2 96v-8M227.2 96.7l1.7-1.6M227.9 99.8h8M232.2 99.8a8 8 0 0 0-11.7-7.1 8 8 0 0 0-1 13.6 8 8 0 0 0 12.6-5.5l.1-1M232.4 91.5l-1.6 1.6M90.9 108l1.7-1.6M96.1 102.8l-1.6 1.7M99.2 111.5v-11.2M102.2 102.8l1.7 1.7M107.4 108l-1.6-1.6M215.9 108l1.6-1.6"/>
<path d="M221.1 102.8l-1.7 1.7M224.2 111.5v-8M227.2 102.8l1.7 1.7M232.4 108l-1.6-1.6"/>
</g>
<g fill="none" stroke="#000" stroke-width=".21">
<path d="M250.7 39.5h.1M250.7 39.4v.1M250.7 39.4h.1M250.7 39.3v.1M250.7 39.3h.1M250.8 39.3h-.1M250.8 39.2v.1M250.8 39.2h.1M250.9 39.1l.4 .1 .4 .4 .2 .5-.1 .4-.3 .1-.4-.2-.4-.9M247.1 41.3l-.1 .6 .4 .7M247.1 41.3h.1M247.1 41.3h.4"/>
<path d="M247.4 42.6h.1M247.4 42.6l.1 .1M247.5 42.7h.1M247.5 41.3v.1M247.5 41.4l.5 .4 .1 .6-.2 .4-.4-.1M250.7 48.2h.1M250.7 48.1v.1M250.7 48.1h.1M250.7 48v.1M250.7 48h.1M250.8 48h-.1M250.8 48h.1"/>
<path d="M250.8 47.9v.1M250.8 47.9h.1M250.8 47.9l.4-.1 .4 .4 .3 .6-.1 .4-.3 .1-.4-.2-.4-.9M255 47l-.5-.8v-.4l.3-.2 .5 .3 .3 .6-.1 .6h-.4M255 47h.1M255 47l.1 .1M255.1 47.1h.1M22 89.5h1.8M98.7 99.8h1M99.2 99.3v1M182.7 89.5h1.8M220.2 88.9v1.1a10.5 10.5 0 0 1 8 0v-1.1"/>
<path d="M223.3 91.2h1.7M223.4 99.8h1.5M224.2 99v1.5M22 110h1.8M182.7 110h1.8"/>
<circle cx="91.2" cy="99.8" r="1.25"/>
<circle cx="99.2" cy="91.8" r="1.25"/>
<circle cx="107.2" cy="99.8" r="1.25"/>
<circle cx="216.2" cy="99.8" r="1.25"/>
<circle cx="224.2" cy="91.8" r="1.25"/>
<circle cx="232.2" cy="99.8" r="1.25"/>
<circle cx="99.2" cy="107.8" r="1.25"/>
<circle cx="224.2" cy="107.8" r="1.25"/>
</g>
<!-- layer: 03__ASM_ALL_CURVES -->
<path d="M211.6 108.7v.1M236.7 108.7v.1" fill="none" stroke="#000" stroke-width=".21"/>
<!-- layer: 03___PRT_ALL_CURVES -->
<path d="M220.1 90.2h.1M228.2 90.2h.1M91.5 177.2h1M105.8 177.2h1" fill="none" stroke="#000" stroke-width=".21"/>
<!-- layer: 3_ALL_AXES -->
<g fill="none" stroke="#000" stroke-width=".21">
<path d="M246.9 34.9v.7l.2 .7 .5 .6 .6 .2M247.1 35l-.2 .5 .2 .7 .5 .6 .6 .1M247.1 35h.1M248.2 36.9h.1M246.9 56.7v.6l.2 .8 .5 .5 .6 .3M247.1 56.8l-.2 .5 .2 .7 .5 .6 .6 .1M247.1 56.8h.1M248.2 58.7h.1M250.6 42.8l.4-.2 .4 .1 .9 .8 .3 1.1v.5l-.2 .3h-.8l-.8-.7-.4-1.1zM250.8 42.4l-.3 .4-.1 .5 .3 1.2 .9 1 .5 .1h.5M257.3 40.9l-.1 .6 .3 .8 .5 .5 .6 .3M257.5 41l-.2 .5 .2 .8 .6 .5 .5 .1"/>
<path d="M257.5 41h.1M257.3 62.7l-.1 .6 .3 .7 .5 .6 .6 .3M257.5 62.8l-.2 .5 .2 .7 .5 .6 .6 .1M221.5 100.5a2.75 2.75 0 0 0 2.7 2 2.75 2.75 0 0 0 2.6-2"/>
<circle cx="88.2" cy="91.8" r="2.25"/>
<circle cx="99.2" cy="99.8" r="2.75"/>
<circle cx="110.2" cy="91.8" r="2.25"/>
<circle cx="213.2" cy="91.8" r="2.25"/>
<circle cx="235.2" cy="91.8" r="2.25"/>
<circle cx="88.2" cy="131.8" r="2.25"/>
<circle cx="110.2" cy="131.8" r="2.25"/>
<circle cx="213.2" cy="131.8" r="2.25"/>
<circle cx="235.2" cy="131.8" r="2.25"/>
</g>
<!-- layer: 7_ALL_FEATURES -->
<g fill="none" stroke="#000" stroke-width=".21">
<path d="M88.9 18.4l.2-.2h20.1l.2 .2M88.9 18.4v1.8M88.9 18.4h20.5M109.4 18.4v1.8M95.1 21.5h.1M95.2 20.2h8v3.5h-8zM95.2 20.6h8M103.2 21.5h.1M247 35.7l.2 .2M247.2 35.6l-.2 .1M247.2 35.9l.3 .5M247.4 35.6l-.4-.2v.3"/>
<path d="M247.4 35.6l.2 .1M247.5 35.4l-.1 .2M247.5 36.4v.3M247.5 35.3v.1M247.6 35.7l.3 .5M247.6 35.7l-.4 .2M247.6 35.4h-.1M247.7 35.5l-.3 .1M247.7 35.6l.3 .5M247.7 36.6l-.2 .1M247.8 36.4v.4l-.3-.1M247.8 36.4h.2"/>
<path d="M247.9 36.2l-.4 .2M247.9 36.2v.1M248 36.4h.1M248.1 36.2l-.3 .2M248.1 36.3l-.1 .1M251.3 39.2l-.4 .2 .2 .6 .5 .4 .3-.3M251.3 39.2h.1M251.3 39.2l.4 .4 .2 .6M251.3 39.2l-.3-.1-.2 .2 .1 .8 .6 .5 .3-.1 .1-.3M264.7 28.1l1.5-.8 3.8 2.2-1.5 .8zM266.9 27.7l1.1 .2 1.2 .5M269.2 28.4l1.1 .8 1.1 1.1"/>
<path d="M269.2 28.4l1.2 .8 1.1 1.1M247 57.5l.2 .2M247.2 57.4l-.2 .1M247.2 57.7l.3 .5M247.4 57.4l-.4-.2v.3M247.4 57.4l.2 .1M247.5 57.2l-.1 .2M247.5 58.2v.3M247.5 57.1v.1M247.5 41.4h-.5v.6l.4 .6 .5 .1M247.5 41.3l-.5 .1v.6l.4 .6 .5 .2M247.5 41.4l-.3 .2 .1 .6 .5 .4 .3-.3"/>
<path d="M247.5 41.4h.1M247.5 41.4l.6 .7-.2 .6M247.5 41.3v.1M247.6 57.5l.3 .5M247.6 57.5l-.4 .2M247.6 57.2h-.1M247.6 41.4h.1M247.6 41.4l.5 .7-.2 .7M247.7 57.3l-.3 .1M247.7 57.4l.3 .5M247.7 58.3l.1 .3-.3-.1M247.7 58.4l-.2 .1"/>
<path d="M247.8 58.1l-.1 .2M247.8 58.1h.2M247.9 58v.1M247.9 58l-.4 .2M248 58.1l.1 .1M248.1 58l-.3 .1M248.1 42.3h.1M248.1 58.1h-.1M250.7 43.9l.2 .2M250.9 43.8l-.2 .1M250.9 44.1l.3 .5M251.1 43.8l-.4-.2v.3"/>
<path d="M251.1 43.8l.1 .1M251.2 43.6l.1-.4 .2 .2v.7l.6 .3v.3l-.3-.1M251.2 44.6l.1 .3M251.2 43.6l-.1 .2M251.2 43.9l.4 .5M251.2 43.9l-.3 .2M251.3 47.9l-.4 .2 .2 .6 .5 .4 .3-.3M251.3 47.9h.1M251.3 47.9l.4 .4 .2 .6M251.3 47.9h-.5v.6l.4 .6 .5 .2M251.5 44.8l-.2 .1M251.5 43.6l-.4 .2"/>
<path d="M251.5 43.4l-.3 .2M251.5 44.6v.5l-.2-.2M251.5 44.6h.3M251.6 44.4v.2M251.6 44.4l-.4 .2M251.8 49.3h-.1M251.8 49.2v.1M251.8 40.5h.1M251.8 49.2h.1M251.8 40.4v.1M251.9 49.1l-.1 .1M251.9 40.4h-.1"/>
<path d="M251.9 49.1h.1M251.9 40.4h.1M251.9 48.9l-.2 .4M251.9 49v.1M251.9 49h.1M251.9 40.3v.1M251.9 40.3h.1M251.9 48.9h.1M251.9 48.9l-.4-.9-.4-.2-.3 .1-.1 .4 .2 .5 .4 .4 .4 .1M251.9 40.2h.1M251.9 40.2l-.4-.9-.4-.2-.3 .1-.1 .4 .2 .6 .5 .4 .4-.1M251.9 48.9v.1"/>
<path d="M251.9 40.2v.1M251.9 44.4l-.4 .2M251.9 44.4h.1M252.1 44.4l-.3 .2M254.7 45.7l-.2 .3 .2 .6 .4 .5h.4M254.7 45.6v.1M254.7 45.6l.4 .1M255.1 45.7l-.5 .1v.5l.4 .7 .5 .1M255.1 45.7l-.4 .2 .1 .7 .5 .3 .3-.2M255.1 45.7v.1M255.1 45.7h.1M255.1 45.7l.5 .7-.1 .7"/>
<path d="M255.1 45.8h.1M255.2 45.8l.4 .7-.1 .6M255.6 46.7h.1M257.3 41.7l.3 .2M257.5 41.6l-.2 .1M257.6 41.6h.2M257.6 41.6l-.3-.2v.3M257.6 41.9l.3 .5M257.8 41.6l.1 .1M257.9 41.4l-.1 .2M257.9 42.4v.3M257.9 41.3v.1"/>
<path d="M257.9 41.7l.3 .5M257.9 41.7l-.3 .2M257.9 41.4h.1M258 41.5l-.2 .1M258.1 41.6l.3 .5M258.1 42.6l-.2 .1M258.2 42.4v.4l-.3-.1M258.2 42.4h.2M258.2 42.2l-.3 .2M258.2 42.2v.1M258.4 42.4h.1M258.4 42.2l-.2 .2"/>
<path d="M258.5 42.3l-.1 .1M257.3 63.5l.3 .2M257.5 63.3l-.2 .2M257.6 63.7l.3 .5M257.8 63.4l-.5-.2v.3M257.8 63.4h.1M257.9 63.2l-.1 .2M257.9 64.2v.3M257.9 63.1v.1M257.9 63.4l.3 .6M257.9 63.4l-.3 .3M257.9 63.2h.1"/>
<path d="M258 63.2l-.2 .2M258.1 63.4l.3 .5M258.1 64.3l.1 .3-.3-.1M258.1 64.3l-.2 .2M258.2 64.1l-.1 .2M258.2 64.1h.2M258.2 64v.1M258.2 64l-.3 .2M258.4 64.1l.1 .1M258.4 64l-.2 .1M258.5 64.1h-.1M21.8 89.7l.2-.2v20.5l-.2-.2z"/>
<path d="M86.7 91.5h.6a.63 .63 0 0 0 .6-.6v-.6h.5v.7l.2 .3 .3 .2h.7l.1 .2-.1 .3h-.7l-.3 .2-.2 .3v.7h-.5v-.6a.63 .63 0 0 0-.6-.6h-.6zM97.6 99.5h.6a.65 .65 0 0 0 .7-.7v-.6h.5l.1 .8 .1 .3 .3 .2h.8v.5h-.6a.65 .65 0 0 0-.7 .7v.6h-.1h-.4v-.6a.65 .65 0 0 0-.7-.7h-.6zM108.7 91.5h.6a.62 .62 0 0 0 .6-.6v-.6h.5v.7l.2 .3 .3 .2h.7v.5h-.6a.63 .63 0 0 0-.6 .6v.6l-.1 .1-.4-.1v-.6a.63 .63 0 0 0-.6-.6h-.6zM109.7 99.5h.8l.2-.5v-.5h.4l.2 .9 .8 .1v.5h-.7l-.3 .5v.5h-.4l-.1-.8-.4-.2h-.5zM184.5 89.5l.2 .2v20.1l-.2 .2zM211.7 91.5h.6a.63 .63 0 0 0 .6-.6v-.6h.5v.7l.2 .3 .3 .2h.7v.5h-.6a.63 .63 0 0 0-.6 .6v.6l-.2 .1-.3-.1v-.6a.63 .63 0 0 0-.6-.6h-.6zM220.2 88.5h8v.4h-8zM220.2 90.1v.2M222.4 99.4h.7a.75 .75 0 0 0 .7-.7v-.7h.7v.9l.2 .3 .3 .2h.9v.3v.4h-.9l-.3 .2-.2 .3v.9h-.7v-.7a.75 .75 0 0 0-.7-.7h-.7zM228.2 90.1v.2M233.7 91.5h.6a.63 .63 0 0 0 .6-.6v-.6h.5v.7l.2 .3 .3 .2h.7v.5h-.6a.62 .62 0 0 0-.6 .6v.6l-.2 .1-.3-.1v-.6a.63 .63 0 0 0-.6-.6h-.6zM25.1 108.7v.1"/>
<path d="M25.3 108.7v.1M181.2 108.7v.1M181.4 108.7v.1M86.7 131.5h.6a.63 .63 0 0 0 .6-.6v-.6h.5v.7l.2 .3 .3 .2h.7l.1 .2-.1 .3h-.7l-.3 .2-.2 .3v.7h-.5v-.6a.63 .63 0 0 0-.6-.6h-.6zM109.9 130.3h.5v.7l.2 .3 .3 .2h.7l.1 .2-.1 .3h-.7l-.3 .2-.2 .3v.7h-.5v-.6a.62 .62 0 0 0-.6-.6h-.6v-.2v-.3h.6a.63 .63 0 0 0 .6-.6zM211.7 131.5h.6a.63 .63 0 0 0 .6-.6v-.6h.5v.7l.2 .3 .3 .2h.7v.2v.3h-.7l-.3 .2-.2 .3v.7h-.5v-.6a.63 .63 0 0 0-.6-.6h-.6zM233.7 131.5h.6a.63 .63 0 0 0 .6-.6v-.6h.5v.7l.2 .3 .3 .2h.7v.2v.3h-.7l-.3 .2-.2 .3v.7h-.5v-.6a.63 .63 0 0 0-.6-.6h-.6zM88.9 190.5v1.8M88.9 192.3l.2 .2h20.1l.2-.2M88.9 192.3h20.5M109.4 190.5v1.8"/>
<circle cx="91.2" cy="99.8" r="1.25"/>
<circle cx="91.2" cy="99.8" r="1.2"/>
<circle cx="91.2" cy="99.8" r="1"/>
<circle cx="99.2" cy="91.8" r="1.25"/>
<circle cx="99.2" cy="91.8" r="1.2"/>
<circle cx="99.2" cy="91.8" r="1"/>
<circle cx="107.2" cy="99.8" r="1.2"/>
<circle cx="107.2" cy="99.8" r="1.25"/>
<circle cx="107.2" cy="99.8" r="1"/>
<circle cx="216.2" cy="99.8" r="1.25"/>
<circle cx="216.2" cy="99.8" r="1.2"/>
<circle cx="216.2" cy="99.8" r="1"/>
<circle cx="224.2" cy="99.8" r="10.3"/>
<circle cx="224.2" cy="99.8" r="10.1"/>
<circle cx="224.2" cy="91.8" r="1.25"/>
<circle cx="224.2" cy="91.8" r="1.2"/>
<circle cx="224.2" cy="91.8" r="1"/>
<circle cx="232.2" cy="99.8" r="1.25"/>
<circle cx="232.2" cy="99.8" r="1.2"/>
<circle cx="232.2" cy="99.8" r="1"/>
<circle cx="99.2" cy="107.8" r="1.25"/>
<circle cx="99.2" cy="107.8" r="1.2"/>
<circle cx="99.2" cy="107.8" r="1"/>
<circle cx="224.2" cy="107.8" r="1.25"/>
<circle cx="224.2" cy="107.8" r="1.2"/>
<circle cx="224.2" cy="107.8" r="1"/>
</g>
<text font-size="5.6" x="269.1" y="197.6">A4</text>
<g font-size="3">
<text x="120.3" y="29.3">2-</text>
<text x="127.1" y="29.3">2.1</text>
<text x="133.6" y="29.3">HOLE DP4.0(MAX.)</text>
<text x="124.2" y="53.2">4-M2.0 TAP DP3.5(MAX.)</text>
<text x="124.2" y="56.7">P.C.D</text>
<text x="136.5" y="56.7">16</text>
<text x="125.8" y="62.7">BHS M2.6x8 TAPPING SCREW</text>
<text x="124.1" y="68.1">4-</text>
<text x="124.1" y="71.6">P.C.D</text>
<text x="130.8" y="68.1">1.7 HOLE DP3.5(MAX.)</text>
<text x="136.3" y="71.6">16</text>
<text x="48.5" y="72">4-</text>
<text x="55.3" y="72">2.1 HOLE DP4.0(MAX.)</text>
<text x="123.5" y="76.8">2-</text>
<text x="130.3" y="76.8">2.1 HOLE DP4.0(MAX.)</text>
<text x="181.1" y="74.9">4-</text>
<text x="187.9" y="74.9">2.1 HOLE DP4.0(MAX.)</text>
<text x="241" y="76.5">4-M2.0 TAP DP3.5(MAX.)</text>
<text x="95.5" y="81.5">28.5</text>
<text x="146.8" y="83.5">2</text>
<text x="163.8" y="83.5">12</text>
<text x="182.8" y="83.8">2</text>
<text x="241" y="80">P.C.D</text>
<text x="253.3" y="80">16</text>
<text x="97.3" y="85.3">22</text>
<text x="241" y="86.4">4-</text>
<text x="241" y="89.9">P.C.D</text>
<text x="247.8" y="86.4">1.7 HOLE DP3.5(MAX.)</text>
<text x="253.3" y="89.9">16</text>
<text x="77.6" y="98.7" transform="rotate(-90 77.6 98.7)">11.25</text>
<text x="82.1" y="96.7" transform="rotate(-90 82.1 96.7)">8</text>
<text x="82.1" y="104.7" transform="rotate(-90 82.1 104.7)">8</text>
<text x="138.2" y="102.7" transform="rotate(-90 138.2 102.7)">4</text>
<text x="120.7" y="113.6" transform="rotate(-90 120.7 113.6)">40</text>
<text x="72.3" y="115.4" transform="rotate(-90 72.3 115.4)">46.5</text>
<text x="78.6" y="118.5" transform="rotate(-43 78.6 118.5)">20.5</text>
<text x="138.2" y="117.6" transform="rotate(-90 138.2 117.6)">24</text>
<text x="93.9" y="139.8">4-PHS M2.5x12 SCREW</text>
<text x="163.8" y="142.3">34</text>
<text x="93.3" y="145.2">4-C`B</text>
<text x="107.4" y="145.2">4.8 HOLE DP2.8</text>
<text x="114.6" y="154.1">4-</text>
<text x="121.3" y="154.1">2.1 HOLE DP4.0(MAX.)</text>
<text x="118.6" y="175.3" transform="rotate(-90 118.6 175.3)">12</text>
<text x="97.3" y="196.2">16</text>
</g>
<g font-size="2.6">
<text x="199" y="13.3">REV.</text>
<text x="207.9" y="13.3">DESCRIPTION</text>
<text x="266.8" y="13.3">CHK</text>
<text x="276.9" y="13.3">DATE</text>
<text x="149.9" y="197.8">[FOR REFERENCE ONLY]</text>
<text x="252.5" y="196.8">mm</text>
</g>
<g font-size="2.3">
<text x="201.7" y="191.7">XL-430</text>
<text x="211.4" y="197.9">24-Mar-17</text>
<text x="260.8" y="196.9">1 of 1</text>
</g>
<g font-size="2">
<text x="230.3" y="190.3">Material</text>
<text x="242.4" y="190.3">Scale</text>
<text x="252.1" y="190.3">Unit</text>
<text x="260.5" y="190.4">Sheet</text>
</g>
<text font-size="1.6" x="241.6" y="196.8">NONSCALE</text>
<g font-size="1.3">
<text x="186.1" y="189">Title</text>
<text x="210" y="195.5">Date</text>
</g>
</svg>
